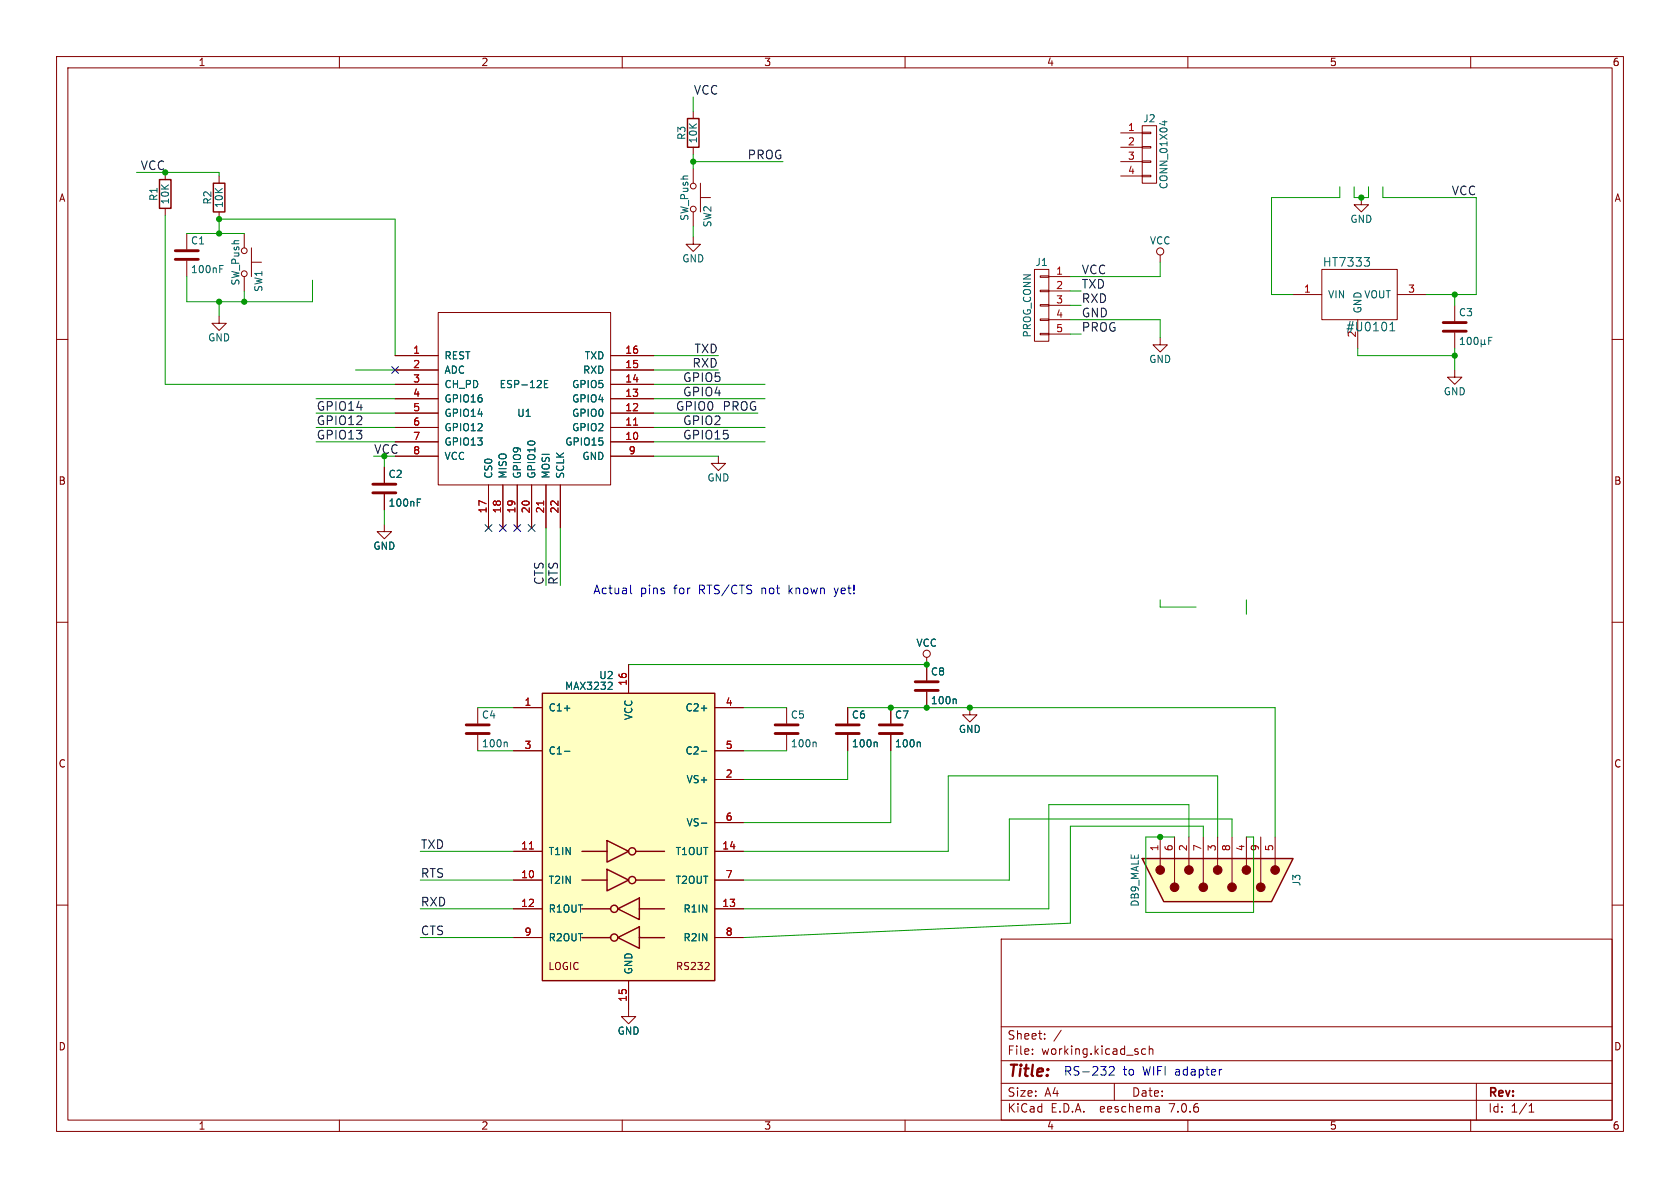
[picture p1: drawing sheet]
<svg xmlns="http://www.w3.org/2000/svg" width="297mm" height="210mm" viewBox="0 0 297 210" stroke-linecap="round" stroke-linejoin="round" font-family="sans-serif">
<g fill="none" stroke="#840000" stroke-width=".18">
<path d="M10 10h277v190h-277zM12 12h273v186h-273zM60 10v2M110 10v2M160 10v2M210 10v2M260 10v2M29.2 30.5v1.3M29.2 36.8v1.3M38.7 31.1v1.3M38.7 37.5v1.2M198.1 23.5h3.8"/>
<path d="M198.1 26h3.8M198.1 28.6h3.8M198.1 31.1h3.8M201.9 31h1.6v.2h-1.6zM201.9 28.4h1.6v.3h-1.6zM201.9 25.9h1.6v.3h-1.6zM201.9 23.4h1.6v.2h-1.6zM201.9 22.2h2.6v10.2h-2.6zM240.7 34.9v1.3h1.2l-1.2 1.3-1.3-1.3h1.3M10 60h2M33 41.3v2.8M33 46.1v2.8"/>
<path d="M43.2 41.3v2.5M43.2 48.9v2.5M44.4 46.4h1.8M44.4 43.8v5.1M182.9 47.6h2.5v12.7h-2.5zM183.9 58.9h1.5v.3h-1.5zM183.9 56.4h1.5v.2h-1.5zM183.9 53.8h1.5v.3h-1.5zM183.9 51.3h1.5v.3h-1.5zM183.9 48.8h1.5v.2h-1.5zM185.4 48.9h3.8M185.4 51.4h3.8"/>
<path d="M185.4 54h3.8M185.4 56.5h3.8M185.4 59.1h3.8M205.1 59.7v1.3h1.3l-1.3 1.2-1.3-1.2h1.3M228.6 52.1h5.1M233.7 47.6h13.3v8.9h-13.3zM240 56.5v5.1M247 52.1h5.1M285 60h2M67.9 92.7v1.3h1.3l-1.3 1.3-1.2-1.3h1.2M67.9 82.6v2.7M67.9 87.4v2.8"/>
<path d="M10 110h2M111.1 117.5v5.1M163.8 116.2v4.1M285 110h2M84.5 125.1v2.8M84.5 129.9v2.8M90.8 125.1h5.1M90.8 132.7h5.1M126.4 125.1h5M126.4 137.8h5M126.4 132.7h5M139.1 125.1v2.8"/>
<path d="M139.1 129.9v2.8M149.9 125.1v2.8M149.9 129.9v2.8M163.8 122.3v2.8M171.4 125.1v1.3h1.3l-1.3 1.2-1.2-1.2h1.2M10 160h2M90.8 155.6h5.1M90.8 150.5h5.1M126.4 155.6h5M126.4 150.5h5M126.4 145.4h5M285 160h2"/>
<path d="M90.8 160.7h5.1M90.8 165.7h5.1M111.1 173.4v6.3h1.3l-1.3 1.3-1.2-1.3h1.2M124.6 171.4h.8M125.3 170.2v.5M126.4 160.7h5M126.4 165.7h5M177 166h108v32h-108zM60 198v2M110 198v2M160 198v2M177 194.5h108"/>
<path d="M177 191.5h108M177 187.5h108M177 181.5h108M182.5 186.3v.1M182.5 185.5v.1M184.7 183.6v.1M184.7 182.8v.1M187.6 182.1l-1.3 2M197 191.5v3M202.5 185.5l-.4-.1-.3 .3v.4l.2 .2h.5M203.2 185.5l.2-.1 .3 .1 .1 .9M203.2 184.9v1.5"/>
<path d="M204.9 195.7l.1 .9M205 196.5l-.2 .1M205 196h-.2M210 198v2M260 198v2M261 191.5v6.5M270.3 196.6h.9M270.3 195.5l.4-.4v1.5"/>
<circle cx="43.2" cy="44.3" r=".51"/>
<circle cx="43.2" cy="48.4" r=".51"/>
<circle cx="163.8" cy="115.6" r=".63"/>
</g>
<path d="M31 45.8h4.1M31 44.3h4.1M65.9 87.1h4.1M65.9 85.6h4.1M82.4 129.7h4.1M82.4 128.1h4.1M137 129.7h4.1M137 128.1h4.1M147.8 129.7h4.1M147.8 128.1h4.1M161.8 122h4.1M161.8 120.5h4.1" fill="none" stroke="#840000" stroke-width=".51"/>
<g fill="none" stroke="#006464" stroke-width=".18">
<path d="M205.5 21.5h.8M205.9 21.3v.8M38.8 47.5h.5M38.8 46.9h.7M241.2 45.5h.9l-.5 .6M242 46.2l.1 .2-.1 .6M245.7 58.5h.9M245.7 57.4l.5-.4v1.5M73.8 88.8h.4M73.8 88.2h.6M89.5 131.2l.2 .2v.6M99.8 125.2h1"/>
<path d="M99.8 132.8h1M108.2 120.8v.3l-.8 .8h.8M124 125.2h.9M124 132.8h.9M144.1 131.2l.2 .2v.6M154.9 131.2l.2 .2v.6M168.9 123.6l.2 .1v.7M124 145.5h.9"/>
</g>
<path d="M95.9 122.6h30.5v50.8h-30.5z" fill="#ffffc2" stroke="#ffffc2" stroke-width=".18"/>
<g fill="none" stroke="#840000" stroke-width=".25">
<path d="M28.2 31.8h2v5h-2zM37.7 32.4h2.1v5.1h-2.1zM95.9 122.6h30.5v50.8h-30.5zM102.9 155.6h4.4M102.9 150.5h4.4M107.3 153.7l3.8 1.9-3.8 1.9zM107.3 148.6l3.8 1.9-3.8 1.9zM112.4 155.6h5.1M112.4 150.5h5.1M102.9 165.7h5M102.9 160.7h5M109.2 165.7l3.8-1.9v3.8z"/>
<path d="M109.2 160.7l3.8-1.9v3.8zM113 165.7h4.5M113 160.7h4.5"/>
<circle cx="111.8" cy="155.6" r=".63"/>
<circle cx="111.8" cy="150.5" r=".63"/>
<circle cx="108.6" cy="165.7" r=".63"/>
<circle cx="108.6" cy="160.7" r=".63"/>
</g>
<path d="M93.6 150.1h.7" fill="none" stroke="#a90000" stroke-width=".18"/>
<path d="M201.9 151.8h26.7l-3.8 7.6h-19.1z" fill="#ffffc2"/>
<g fill="#840000" stroke="#840000" stroke-width=".18">
<circle cx="205.1" cy="153.8" r=".76"/>
<circle cx="210.2" cy="153.8" r=".76"/>
<circle cx="215.3" cy="153.8" r=".76"/>
<circle cx="220.3" cy="153.8" r=".76"/>
<circle cx="225.4" cy="153.8" r=".76"/>
<circle cx="207.6" cy="156.8" r=".76"/>
<circle cx="212.7" cy="156.8" r=".76"/>
<circle cx="217.8" cy="156.8" r=".76"/>
<circle cx="222.9" cy="156.8" r=".76"/>
</g>
<g fill="none" stroke="#840000" stroke-width=".18">
<path d="M122.6 19.7v1.3M122.6 26v1.3M122.6 29.8v2.6M122.6 37.5v2.5M123.8 34.9h1.8M123.8 32.4v5.1M38.7 55.9v1.3h1.3l-1.3 1.2-1.2-1.2h1.2M77.5 55.2h30.4v30.5h-30.4zM122.6 41.9v1.3h1.2l-1.2 1.3-1.3-1.3h1.3M205.1 45.1v1.3M257.2 54v2.8M257.2 58.8v2.8"/>
<path d="M69.8 62.9h7.7M69.8 78.1h7.7M69.8 75.6h7.7M69.8 73h7.7M69.8 70.5h7.7M69.8 67.9h7.7M69.8 65.4h7.7M107.9 62.9h7.7M107.9 78.1h7.7M107.9 75.6h7.7M107.9 73h7.7M107.9 70.5h7.7"/>
<path d="M107.9 67.9h7.7M107.9 65.4h7.7M257.2 65.4v1.3h1.2l-1.2 1.2-1.3-1.2h1.3M67.9 82.6v2.7M67.9 87.4v2.8M69.8 80.6h7.7M86.4 85.7v7.6M88.9 85.7v7.6M91.4 85.7v7.6M94 85.7v7.6M96.5 85.7v7.6M99.1 85.7v7.6"/>
<path d="M107.9 80.6h7.7M127 80.6v1.3h1.3l-1.3 1.3-1.3-1.3h1.3M111.1 117.5v5.1M163.8 117.5v2.8M90.8 125.1h5.1M90.8 132.7h5.1M126.4 125.1h5M126.4 137.8h5M126.4 132.7h5M149.9 125.1v2.8M149.9 129.9v2.8M157.5 125.1v2.8"/>
<path d="M157.5 129.9v2.8M163.8 122.3v2.8M90.8 155.6h5.1M90.8 150.5h5.1M126.4 155.6h5M126.4 150.5h5M126.4 145.4h5M205.1 148v5M207.6 148v8.1M210.2 148v5M212.7 148v8.1M215.3 148v5"/>
<path d="M217.8 148v8.1M220.3 148v5M222.9 148v8.1M225.4 148v5M90.8 160.7h5.1M90.8 165.7h5.1M111.1 173.4v5M126.4 160.7h5M126.4 165.7h5"/>
<circle cx="122.6" cy="32.9" r=".51"/>
<circle cx="122.6" cy="37" r=".51"/>
<circle cx="205.1" cy="44.4" r=".63"/>
</g>
<path d="M121.5 21h2.1v5h-2.1zM201.9 151.8h26.7l-3.8 7.6h-19.1z" fill="none" stroke="#840000" stroke-width=".25"/>
<path d="M112 75.1h.7M96.1 88.6v.7M93.6 150.1h.7" fill="none" stroke="#a90000" stroke-width=".18"/>
<g fill="none" stroke="#006464" stroke-width=".18">
<path d="M258.2 60l.3-.4v1.3M259.5 59.8l.2-.2a.68 .68 0 0 1 .4 .7 .68 .68 0 0 1-.4 .6l-.2-.1-.1-.4zM260.7 59.8l.2-.2a.68 .68 0 0 1 .4 .7 .68 .68 0 0 1-.4 .6l-.2-.1-.1-.4zM263.8 59.6h-.6v1.3M96.2 67.9h.5M96.9 67.3h-.7v1.2h.7M258.2 60.9h.7M261.9 60.7l.1 .2h.3l.2-.2M261.9 60.1v1.2M262.5 60.7l.1 .2M262.5 60.1v.6M263.2 60.2h.4"/>
<path d="M73.8 88.8h.4M73.8 88.2h.6M99.8 125.2h1M99.8 132.8h1M108.2 120.8v.3l-.8 .8h.8M124 125.2h.9M124 132.8h.9M154.9 131.2l.2 .2v.6M162.5 131.2l.2 .2v.6M168.9 123.6l.2 .1v.7M124 145.5h.9"/>
</g>
<path d="M255.1 58.5h4.1M255.1 57h4.1M155.4 129.7h4.1M155.4 128.1h4.1" fill="none" stroke="#840000" stroke-width=".51"/>
<path d="M111.5 103.4v1.3l.2 .3M196.1 188.7l.6-.2 .2 .2 .1 .3-1 1.1h1M216 189l-.3 .1" fill="none" stroke="#0000c2" stroke-width=".18"/>
<g fill="none" stroke="#009600" stroke-width=".18">
<path d="M122.6 17.1v2.6M24.1 30.5h14.6v.6M29.2 38.1v29.8h40.6M122.6 27.3v2.5M122.6 28.6h15.8M236.9 33v1.9h-12.1v17.2h3.8M239.4 33v1.9h2.5v-1.9M244.5 33v1.9h16.5v17.2h-8.9M33 48.9v4.4h22.2v-3.8M33 41.3h10.2M38.7 41.3v-2.6h31.1v24.2M38.7 53.3v2.6"/>
<path d="M43.2 51.4v1.9M122.6 40v1.9M189.2 56.5h15.9v3.2M189.2 59.1h1.9M189.2 54h1.9M189.2 51.4h1.9M205.1 46.4v2.5h-15.9M257.2 52.1v1.9M55.9 70.5h13.9M55.9 73h13.9M55.9 78.1h13.9M55.9 75.6h13.9"/>
<path d="M62.9 65.4h6.9M115.6 62.9h11.4M115.6 70.5h19.7M115.6 65.4h11.4M115.6 73h18.4M115.6 78.1h19.7M115.6 67.9h19.7M115.6 75.6h19.7M240 61.6v1.3h17.2M257.2 61.6v3.8M67.9 80.6v2M67.9 90.2v2.5"/>
<path d="M96.5 93.3v10.2M99.1 93.3v10.2M115.6 80.6h11.4M111.1 117.5h52.7M205.1 106v1.3h6.4M220.3 106v2.6M84.5 125.1h6.3M84.5 132.7h6.3M131.4 125.1h7.7M131.4 132.7h7.7M149.9 125.1h75.5v22.9M149.9 132.7v5.1h-18.5"/>
<path d="M157.5 132.7v12.7h-26.1M74.3 150.5h16.5M74.3 155.6h16.5M207.6 148h-5v13.3h19v-13.3h-1.3M210.2 148v-5.8h-24.8v18.5h-54M212.7 148v-1.9h-23.5v17.1l-57.8 2.5M215.3 148v-10.8h-47.7v13.3h-36.2M217.8 148v-3.2h-39.4v10.8h-47M74.3 160.7h16.5M74.3 165.7h16.5"/>
</g>
<path d="M69.2 64.8l1.3 1.2M70.5 64.8l-1.3 1.2M85.8 92.7l1.2 1.3M87 92.7l-1.2 1.3M88.3 92.7l1.2 1.3M89.5 92.7l-1.2 1.3M90.8 92.7l1.2 1.3M92 92.7l-1.2 1.3M93.4 92.7l1.2 1.3M94.6 92.7l-1.2 1.3" fill="none" stroke="#000084" stroke-width=".18"/>
<g fill="#009600" stroke="#009600" stroke-width=".18">
<circle cx="257.2" cy="62.9" r=".46"/>
<circle cx="257.2" cy="52.1" r=".46"/>
<circle cx="240.7" cy="34.9" r=".46"/>
<circle cx="163.8" cy="117.5" r=".46"/>
<circle cx="163.8" cy="125.1" r=".46"/>
<circle cx="157.5" cy="125.1" r=".46"/>
<circle cx="38.7" cy="41.3" r=".46"/>
<circle cx="38.7" cy="53.3" r=".46"/>
<circle cx="43.2" cy="53.3" r=".46"/>
<circle cx="38.7" cy="38.7" r=".46"/>
<circle cx="171.4" cy="125.1" r=".46"/>
<circle cx="205.1" cy="148" r=".46"/>
<circle cx="122.6" cy="28.6" r=".46"/>
</g>
<text font-size="2.8" fill="#840000" x="178" y="190.9">Title:</text>
<g font-size="2.1" fill="#0f0f0f">
<text x="122.6" y="16.8">VCC</text>
<text x="132.1" y="28.3">PROG</text>
<text x="256.5" y="34.6">VCC</text>
<text x="191.1" y="51.1">TXD</text>
<text x="191.1" y="48.6">VCC</text>
<text x="191.1" y="53.7">RXD</text>
<text x="191.1" y="58.7">PROG</text>
<text x="191.1" y="56.2">GND</text>
<text x="122.3" y="65.1">RXD</text>
<text x="122.7" y="62.6">TXD</text>
<text x="120.6" y="70.2">GPIO4</text>
<text x="120.6" y="67.6">GPIO5</text>
<text x="55.9" y="72.7">GPIO14</text>
<text x="55.9" y="77.8">GPIO13</text>
<text x="55.9" y="75.3">GPIO12</text>
<text x="119.4" y="72.7">GPIO0</text>
<text x="120.6" y="75.3">GPIO2</text>
<text x="120.6" y="77.8">GPIO15</text>
<text x="127.7" y="72.7">PROG</text>
<text x="96.2" y="103.5" transform="rotate(-90 96.2 103.5)">CTS</text>
<text x="98.7" y="103.5" transform="rotate(-90 98.7 103.5)">RTS</text>
<text x="74.3" y="150.2">TXD</text>
<text x="74.3" y="155.3">RTS</text>
<text x="74.3" y="160.3">RXD</text>
<text x="74.3" y="165.4">CTS</text>
</g>
<g font-size="2.1" fill="#009600">
<text x="24.8" y="30.2">VCC</text>
<text x="66" y="80.3">VCC</text>
</g>
<g font-size="2.1" fill="#006464">
<text x="233.8" y="47.3">HT7333</text>
<text x="237.9" y="58.8">#U0101</text>
</g>
<g font-size="2.1" fill="#0000c2">
<text x="104.8" y="105.2">Actual</text>
<text x="113.1" y="105.2">pins</text>
<text x="119.2" y="105.2">for</text>
<text x="123.7" y="105.2">RTS/CTS</text>
<text x="134.8" y="105.2">not</text>
<text x="139.8" y="105.2">known</text>
<text x="148.1" y="105.2">yet!</text>
<text x="188" y="190.2">RS-232</text>
<text x="198.5" y="190.2">to</text>
<text x="202.1" y="190.2">WIFI adapter</text>
</g>
<g font-size="2.1" fill="#840000">
<text x="178" y="184">Sheet:</text>
<text x="178" y="186.7">File:</text>
<text x="184.1" y="186.7">working.kicad_sch</text>
<text x="178" y="196.9">KiCad</text>
<text x="178" y="194.1">Size:</text>
<text x="184.7" y="194.1">A4</text>
<text x="185.7" y="196.9">E.D.A.</text>
<text x="194.6" y="196.9">eeschema</text>
<text x="200" y="194.1">Date:</text>
<text x="207" y="196.9">7.0.6</text>
<text x="263" y="194.3">Rev:</text>
<text x="263" y="196.9">Id:</text>
<text x="267.1" y="196.9">1/1</text>
</g>
<g font-size="1.8" fill="#840000">
<text x="35" y="11.9">1</text>
<text x="85" y="11.9">2</text>
<text x="135" y="11.9">3</text>
<text x="185" y="11.9">4</text>
<text x="235" y="11.9">5</text>
<text x="285" y="11.9">6</text>
<text x="10.3" y="35.9">A</text>
<text x="285.3" y="35.9">A</text>
<text x="10.3" y="85.9">B</text>
<text x="285.3" y="85.9">B</text>
<text x="10.3" y="135.9">C</text>
<text x="285.3" y="135.9">C</text>
<text x="96.8" y="171.7">LOGIC</text>
<text x="119.4" y="171.7">RS232</text>
<text x="10.3" y="185.9">D</text>
<text x="285.3" y="185.9">D</text>
<text x="35" y="199.9">1</text>
<text x="85" y="199.9">2</text>
<text x="135" y="199.9">3</text>
<text x="185" y="199.9">4</text>
<text x="235" y="199.9">5</text>
<text x="285" y="199.9">6</text>
</g>
<g font-size="1.8" fill="#a90000">
<text x="199.3" y="23.2">1</text>
<text x="199.3" y="25.8">2</text>
<text x="199.3" y="28.3">3</text>
<text x="199.3" y="30.9">4</text>
<text x="186.6" y="48.6">1</text>
<text x="186.6" y="51.2">2</text>
<text x="186.6" y="53.7">3</text>
<text x="230.4" y="51.8">1</text>
<text x="248.8" y="51.8">3</text>
<text x="186.6" y="56.3">4</text>
<text x="186.6" y="58.8">5</text>
<text x="73" y="62.6">1</text>
<text x="73" y="65.2">2</text>
<text x="110.4" y="65.2">15</text>
<text x="110.4" y="62.6">16</text>
<text x="73" y="67.7">3</text>
<text x="73" y="70.2">4</text>
<text x="110.4" y="70.2">13</text>
<text x="110.4" y="67.7">14</text>
<text x="73" y="72.8">5</text>
<text x="73" y="75.3">6</text>
<text x="73" y="77.9">7</text>
<text x="110.4" y="77.9">10</text>
<text x="110.4" y="75.3">11</text>
<text x="110.4" y="72.8">12</text>
<text x="73" y="80.4">8</text>
<text x="111.1" y="80.4">9</text>
<text x="86.1" y="90.8" transform="rotate(-90 86.1 90.8)">17</text>
<text x="88.6" y="90.8" transform="rotate(-90 88.6 90.8)">18</text>
<text x="91.2" y="90.8" transform="rotate(-90 91.2 90.8)">19</text>
<text x="93.7" y="90.8" transform="rotate(-90 93.7 90.8)">20</text>
<text x="96.3" y="90.8" transform="rotate(-90 96.3 90.8)">21</text>
<text x="98.8" y="90.8" transform="rotate(-90 98.8 90.8)">22</text>
<text x="92.6" y="124.8">1</text>
<text x="110.9" y="121.3" transform="rotate(-90 110.9 121.3)">16</text>
<text x="128.2" y="124.8">4</text>
<text x="92.6" y="132.5">3</text>
<text x="128.2" y="137.5">2</text>
<text x="128.2" y="132.5">5</text>
<text x="128.2" y="145.2">6</text>
<text x="92" y="155.3">10</text>
<text x="92" y="150.2">11</text>
<text x="127.6" y="150.2">14</text>
<text x="128.2" y="155.3">7</text>
<text x="204.9" y="150.6" transform="rotate(-90 204.9 150.6)">1</text>
<text x="207.4" y="150.6" transform="rotate(-90 207.4 150.6)">6</text>
<text x="209.9" y="150.6" transform="rotate(-90 209.9 150.6)">2</text>
<text x="212.5" y="150.6" transform="rotate(-90 212.5 150.6)">7</text>
<text x="215" y="150.6" transform="rotate(-90 215 150.6)">3</text>
<text x="217.6" y="150.6" transform="rotate(-90 217.6 150.6)">8</text>
<text x="220.1" y="150.6" transform="rotate(-90 220.1 150.6)">4</text>
<text x="222.6" y="150.6" transform="rotate(-90 222.6 150.6)">9</text>
<text x="225.2" y="150.6" transform="rotate(-90 225.2 150.6)">5</text>
<text x="92" y="160.4">12</text>
<text x="127.6" y="160.4">13</text>
<text x="92.6" y="165.5">9</text>
<text x="128.2" y="165.5">8</text>
<text x="110.9" y="177.2" transform="rotate(-90 110.9 177.2)">15</text>
</g>
<g font-size="1.8" fill="#006464">
<text x="202" y="21.8">J2</text>
<text x="121.4" y="24.8" transform="rotate(-90 121.4 24.8)">R3</text>
<text x="123.4" y="25.4" transform="rotate(-90 123.4 25.4)">10K</text>
<text x="28" y="35.6" transform="rotate(-90 28 35.6)">R1</text>
<text x="206.6" y="33.5" transform="rotate(-90 206.6 33.5)">CONN_01X04</text>
<text x="30.1" y="36.2" transform="rotate(-90 30.1 36.2)">10K</text>
<text x="37.6" y="36.3" transform="rotate(-90 37.6 36.3)">R2</text>
<text x="39.6" y="36.9" transform="rotate(-90 39.6 36.9)">10K</text>
<text x="121.9" y="39.1" transform="rotate(-90 121.9 39.1)">SW_Push</text>
<text x="126" y="40.3" transform="rotate(-90 126 40.3)">SW2</text>
<text x="238.6" y="39.6">GND</text>
<text x="33.7" y="43.4">C1</text>
<text x="120.5" y="46.6">GND</text>
<text x="183" y="47.2">J1</text>
<text x="203.2" y="43.4">VCC</text>
<text x="33.7" y="48.5">100nF</text>
<text x="42.5" y="50.6" transform="rotate(-90 42.5 50.6)">SW_Push</text>
<text x="46.6" y="51.7" transform="rotate(-90 46.6 51.7)">SW1</text>
<text x="234.7" y="52.9">VIN</text>
<text x="241.1" y="52.9">VOUT</text>
<text x="182.5" y="59.8" transform="rotate(-90 182.5 59.8)">PROG_CONN</text>
<text x="239.8" y="59.8" transform="rotate(-90 239.8 59.8)">2</text>
<text x="240.9" y="55.5" transform="rotate(-90 240.9 55.5)">GND</text>
<text x="257.8" y="56.1">C3</text>
<text x="36.7" y="60.6">GND</text>
<text x="78.5" y="63.7">REST</text>
<text x="103.3" y="63.7">TXD</text>
<text x="203.1" y="64.4">GND</text>
<text x="78.5" y="66.3">ADC</text>
<text x="78.5" y="68.8">CH_PD</text>
<text x="78.5" y="71.3">GPIO16</text>
<text x="88.2" y="68.8">ESP-12E</text>
<text x="101" y="71.3">GPIO4</text>
<text x="101" y="68.8">GPIO5</text>
<text x="103" y="66.3">RXD</text>
<text x="255.1" y="70.1">GND</text>
<text x="78.5" y="73.9">GPIO14</text>
<text x="78.5" y="76.4">GPIO12</text>
<text x="91.3" y="73.9">U1</text>
<text x="101" y="76.4">GPIO2</text>
<text x="101" y="73.9">GPIO0</text>
<text x="78.5" y="79">GPIO13</text>
<text x="78.5" y="81.5">VCC</text>
<text x="99.8" y="79">GPIO15</text>
<text x="102.9" y="81.5">GND</text>
<text x="68.6" y="84.7">C2</text>
<text x="68.6" y="89.8">100nF</text>
<text x="87.2" y="84.7" transform="rotate(-90 87.2 84.7)">CS0</text>
<text x="89.8" y="84.7" transform="rotate(-90 89.8 84.7)">MISO</text>
<text x="92.3" y="84.7" transform="rotate(-90 92.3 84.7)">GPIO9</text>
<text x="94.8" y="84.7" transform="rotate(-90 94.8 84.7)">GPIO10</text>
<text x="97.4" y="84.7" transform="rotate(-90 97.4 84.7)">MOSI</text>
<text x="99.9" y="84.7" transform="rotate(-90 99.9 84.7)">SCLK</text>
<text x="125" y="85.3">GND</text>
<text x="65.9" y="97.4">GND</text>
<text x="161.9" y="114.5">VCC</text>
<text x="164.5" y="119.6">C8</text>
<text x="96.9" y="126">C1+</text>
<text x="99.8" y="122.1">MAX3232</text>
<text x="105.8" y="120.2">U2</text>
<text x="121.1" y="126">C2+</text>
<text x="164.5" y="124.7">100n</text>
<text x="85.1" y="127.2">C4</text>
<text x="112" y="127.4" transform="rotate(-90 112 127.4)">VCC</text>
<text x="139.7" y="127.2">C5</text>
<text x="150.5" y="127.2">C6</text>
<text x="158.1" y="127.2">C7</text>
<text x="169.4" y="129.8">GND</text>
<text x="85.1" y="132.3">100n</text>
<text x="96.9" y="133.6">C1-</text>
<text x="121.1" y="133.6">C2-</text>
<text x="139.7" y="132.3">100n</text>
<text x="150.5" y="132.3">100n</text>
<text x="158.1" y="132.3">100n</text>
<text x="121.3" y="138.7">VS+</text>
<text x="121.3" y="146.3">VS-</text>
<text x="96.9" y="151.4">T1IN</text>
<text x="119.3" y="151.4">T1OUT</text>
<text x="96.9" y="156.4">T2IN</text>
<text x="96.9" y="161.5">R1OUT</text>
<text x="119.3" y="156.4">T2OUT</text>
<text x="120.7" y="161.5">R1IN</text>
<text x="201.5" y="160.4" transform="rotate(-90 201.5 160.4)">DB9_MALE</text>
<text x="230.1" y="156.8" transform="rotate(-90 230.1 156.8)">J3</text>
<text x="96.9" y="166.6">R2OUT</text>
<text x="120.7" y="166.6">R2IN</text>
<text x="112" y="172.3" transform="rotate(-90 112 172.3)">GND</text>
<text x="109.1" y="183.1">GND</text>
</g>
</svg>
